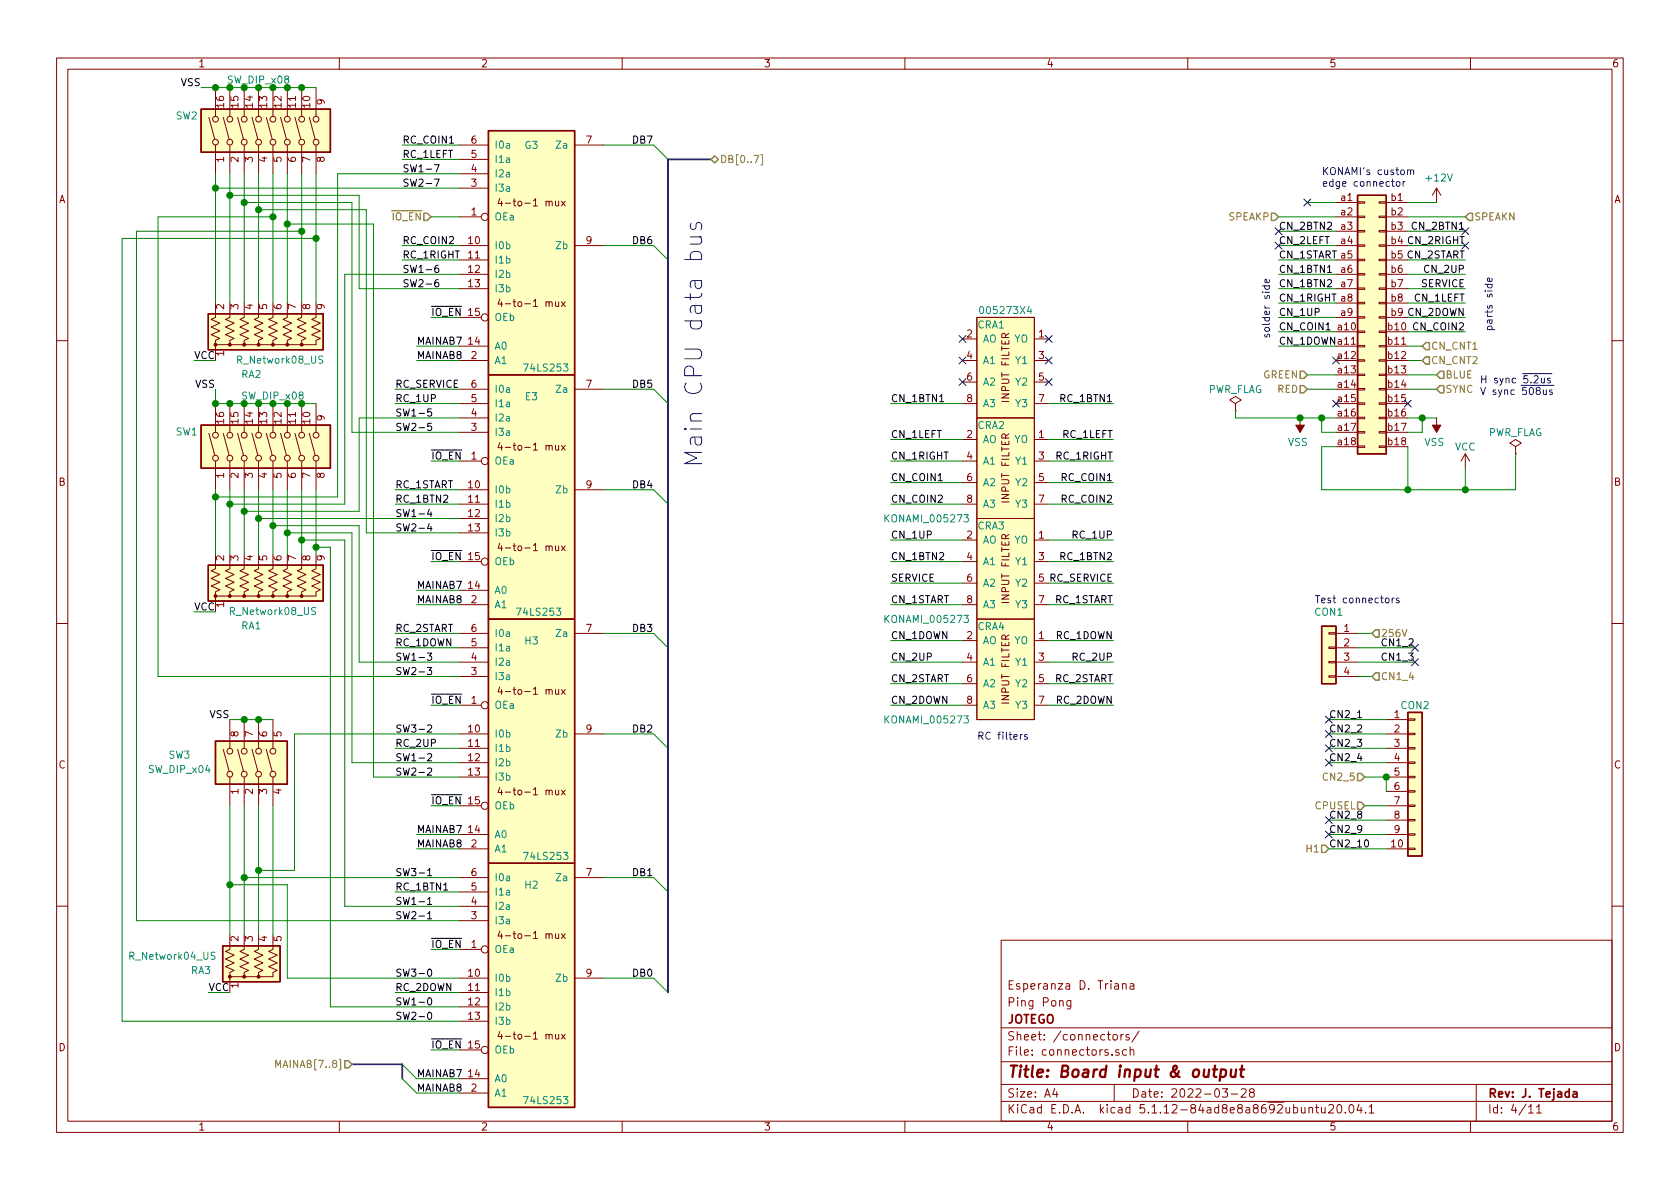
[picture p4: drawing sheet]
<svg xmlns="http://www.w3.org/2000/svg" width="297mm" height="210mm" viewBox="0 0 297 210" stroke-linecap="round" stroke-linejoin="round" font-family="sans-serif">
<g fill="none" stroke="#840000" stroke-width=".18">
<path d="M10 10.3h277v189.9h-277zM12 12.2h273v186.1h-273zM38.1 15.5v5.1M40.6 15.5v5.1M43.2 15.5v5.1M45.7 15.5v5.1M48.3 15.5v5.1M50.8 15.5v5.1M53.3 15.5v5.1M55.9 15.5v5.1M60 10.3v1.9M110 10.3v1.9"/>
<path d="M160 10.3v1.9M210 10.3v1.9M260 10.3v1.9M36.9 20.7l1.1 3.9M38.1 25.6v5.1M39.5 20.7l1 3.9M40.6 25.6v5.1M42 20.7l1.1 3.9M43.2 25.6v5.1M44.6 20.7l1 3.9M45.7 25.6v5.1M47.1 20.7l1 3.9"/>
<path d="M48.3 25.6v5.1M49.6 20.7l1 3.9M50.8 25.6v5.1M52.1 20.7l1.1 3.9M53.3 25.6v5.1M54.7 20.7l1 3.9M55.9 25.6v5.1M81.3 38.3h3.8M81.3 33.3h5.1M81.3 30.7h5.1M81.3 28.2h5.1M81.3 25.6h5.1"/>
<path d="M88.4 35.1l-.3 .9h.7M88.7 35.6v.8M98.2 35.6l.1 .8h.3l.2-.1M98.8 35.6v.8M99.3 35.6l.6 .8M99.9 35.6l-.6 .8M101.6 25.6h5.1M236.2 38.3h3.8M236.2 35.8h3.8M240 38.2h1.3v.3h-1.3zM240 35.7h1.3v.2h-1.3zM243.8 38.2h1.3v.3h-1.3z"/>
<path d="M243.8 35.7h1.3v.2h-1.3zM245.1 38.3h3.8M245.1 35.8h3.8M254 33.3v2.5M254 33.3l-.8 1.2M254 33.3l.8 1.2M38.1 54.9v1.2l-.8 .4 1.6 .6-1.6 .7 1.6 .7-1.6 .7 1.6 .6-.8 .4v.8h17.8v-.8l.7-.4-1.5-.6 1.5-.7-1.5-.7 1.5-.7-1.5-.6 .8-.4v-1.2M40.6 54.9v1.2l-.7 .4 1.5 .6-1.5 .7 1.5 .7-1.5 .7 1.5 .6-.8 .4v.8M43.2 54.9v1.2l-.8 .4 1.5 .6-1.5 .7 1.5 .7-1.5 .7 1.5 .6-.7 .4v.8M45.7 54.9v1.2l-.7 .4 1.5 .6-1.5 .7 1.5 .7-1.5 .7 1.5 .6-.8 .4v.8M48.3 54.9v1.2l-.8 .4 1.5 .6-1.5 .7 1.5 .7-1.5 .7 1.5 .6-.7 .4v.8M50.8 54.9v1.2l-.8 .4 1.6 .6-1.6 .7 1.6 .7-1.6 .7 1.6 .6-.8 .4v.8"/>
<path d="M53.3 54.9v1.2l-.7 .4 1.5 .6-1.5 .7 1.5 .7-1.5 .7 1.5 .6-.8 .4v.8M81.3 43.4h5.1M81.3 46h5.1M81.3 48.5h5.1M81.3 51h5.1M81.3 56.1h3.8M88.4 52.9l-.3 .9h.7M88.7 53.4v.8M98.2 53.4l.1 .7 .3 .1 .2-.1M98.8 53.4v.8M99.3 53.4l.6 .8M99.9 53.4l-.6 .8"/>
<path d="M101.6 43.4h5.1M170.2 59.9h2.5M172.7 56.1h10.2v17.8h-10.2zM182.9 59.9h2.5M236.2 43.4h3.8M236.2 46h3.8M236.2 48.5h3.8M236.2 51h3.8M236.2 56.1h3.8M236.2 58.7h3.8M236.2 40.9h3.8M236.2 53.6h3.8"/>
<path d="M240 58.5h1.3v.3h-1.3zM240 53.5h1.3v.2h-1.3zM240 50.9h1.3v.3h-1.3zM240 48.4h1.3v.2h-1.3zM240 45.8h1.3v.3h-1.3zM240 56h1.3v.3h-1.3zM240 43.3h1.3v.3h-1.3zM240 40.8h1.3v.2h-1.3zM243.8 58.5h1.3v.3h-1.3zM243.8 53.5h1.3v.2h-1.3zM243.8 50.9h1.3v.3h-1.3zM243.8 48.4h1.3v.2h-1.3z"/>
<path d="M243.8 45.8h1.3v.3h-1.3zM243.8 56h1.3v.3h-1.3zM243.8 43.3h1.3v.3h-1.3zM243.8 40.8h1.3v.2h-1.3zM245.1 43.4h3.8M245.1 46h3.8M245.1 48.5h3.8M245.1 51h3.8M245.1 56.1h3.8M245.1 58.7h3.8M245.1 40.9h3.8M245.1 53.6h3.8"/>
<path d="M10 60.2h2M36.9 76.6l1.1 3.9M38.1 61.2v2.5M38.1 71.4v5M39.5 76.6l1 3.9M40.6 71.4v5M42 76.6l1.1 3.9M43.2 71.4v5M44.6 76.6l1 3.9M45.7 71.4v5M47.1 76.6l1 3.9M48.3 71.4v5"/>
<path d="M49.6 76.6l1 3.9M50.8 71.4v5M52.1 76.6l1.1 3.9M53.3 71.4v5M54.7 76.6l1 3.9M55.9 71.4v5M81.3 63.7h5.1M81.3 71.4h5.1M81.3 61.2h5.1M81.3 76.4h5.1M81.3 73.9h5.1M81.3 68.8h5.1"/>
<path d="M88.4 78.3l-.3 .9h.7M88.7 78.8v.8M98.2 78.8l.1 .7 .3 .1 .2-.1M98.8 78.8v.8M99.3 78.8l.6 .8M99.9 78.8l-.6 .8M101.6 68.8h5.1M170.2 63.7h2.5M170.2 67.6h2.5M170.2 71.4h2.5M170.2 77.7h2.5M172.7 73.9h10.2v17.8h-10.2z"/>
<path d="M182.9 63.7h2.5M182.9 67.6h2.5M182.9 71.4h2.5M182.9 77.7h2.5M218.4 71.4l1.1-.7-1.1-.6-1 .6 1 .7v1.2M218.4 72.6h.1M229.9 73.9v2.5M236.2 63.7h3.8M236.2 71.4h3.8M236.2 61.2h3.8M236.2 76.4h3.8M236.2 73.9h3.8"/>
<path d="M236.2 68.8h3.8M236.2 66.3h3.8M236.2 79h3.8M240 61.1h1.3v.2h-1.3zM240 63.6h1.3v.3h-1.3zM240 66.2h1.3v.2h-1.3zM240 68.7h1.3v.3h-1.3zM240 71.2h1.3v.3h-1.3zM240 73.8h1.3v.2h-1.3zM240 76.3h1.3v.3h-1.3zM240 78.9h1.3v.2h-1.3zM243.8 61.1h1.3v.2h-1.3z"/>
<path d="M243.8 63.6h1.3v.3h-1.3zM243.8 66.2h1.3v.2h-1.3zM243.8 68.7h1.3v.3h-1.3zM243.8 71.2h1.3v.3h-1.3zM243.8 73.8h1.3v.2h-1.3zM243.8 76.3h1.3v.3h-1.3zM243.8 78.9h1.3v.2h-1.3zM245.1 63.7h3.8M245.1 71.4h3.8M245.1 61.2h3.8M245.1 76.4h3.8M245.1 73.9h3.8"/>
<path d="M245.1 68.8h3.8M245.1 66.3h3.8M245.1 79h3.8M254 73.9v2.5M268 79l1-.6-1-.7-1 .7 1 .6v1.3M285 60.2h2M38.1 99.3v1.3l-.8 .3 1.6 .7-1.6 .7 1.6 .7-1.6 .6 1.6 .7-.8 .3v.8h17.8v-.8l.7-.3-1.5-.7 1.5-.6-1.5-.7 1.5-.7-1.5-.7 .8-.3v-1.3M38.1 81.5v5.1M40.6 99.3v1.3l-.7 .3 1.5 .7-1.5 .7 1.5 .7-1.5 .6 1.5 .7-.8 .3v.8M40.6 81.5v5.1M43.2 99.3v1.3l-.8 .3 1.5 .7-1.5 .7 1.5 .7-1.5 .6 1.5 .7-.7 .3v.8M43.2 81.5v5.1"/>
<path d="M45.7 99.3v1.3l-.7 .3 1.5 .7-1.5 .7 1.5 .7-1.5 .6 1.5 .7-.8 .3v.8M45.7 81.5v5.1M48.3 99.3v1.3l-.8 .3 1.5 .7-1.5 .7 1.5 .7-1.5 .6 1.5 .7-.7 .3v.8M48.3 81.5v5.1M50.8 99.3v1.3l-.8 .3 1.6 .7-1.6 .7 1.6 .7-1.6 .6 1.6 .7-.8 .3v.8M50.8 81.5v5.1M53.3 99.3v1.3l-.7 .3 1.5 .7-1.5 .7 1.5 .7-1.5 .6 1.5 .7-.8 .3v.8M53.3 81.5v5.1M55.9 81.5v5.1M81.3 81.5h3.8M81.3 89.1h5.1M81.3 99.3h3.8"/>
<path d="M81.3 86.6h5.1M81.3 91.7h5.1M81.3 94.2h5.1M88.4 96.1l-.3 .8h.7M88.7 96.5v.9M98.2 96.5l.1 .8 .3 .1 .2-.1M98.8 96.5v.9M99.3 96.5l.6 .9M99.9 96.5l-.6 .9M101.6 86.6h5.1M170.2 81.5h2.5M170.2 85.3h2.5"/>
<path d="M170.2 89.1h2.5M170.2 95.5h2.5M170.2 99.3h2.5M172.7 91.7h10.2v17.8h-10.2zM182.9 81.5h2.5M182.9 85.3h2.5M182.9 89.1h2.5M182.9 95.5h2.5M182.9 99.3h2.5M259.1 80.3l-.8 1.2M259.1 80.3v2.5M259.1 80.3l.7 1.2"/>
<path d="M268 80.3h.1M10 110.3h2M38.1 105.7v2.5M81.3 117.1h5.1M81.3 112h5.1M81.3 114.5h5.1M81.3 119.6h5.1M81.3 106.9h5.1M81.3 104.4h5.1M101.6 112h5.1M170.2 113.3h2.5M170.2 117.1h2.5"/>
<path d="M170.2 103.1h2.5M170.2 106.9h2.5M172.7 109.5h10.2v17.7h-10.2zM182.9 113.3h2.5M182.9 117.1h2.5M182.9 103.1h2.5M182.9 106.9h2.5M234.9 119.5h1.3v.3h-1.3zM234.9 117h1.3v.2h-1.3zM234.9 111.9h1.3v.2h-1.3zM234.9 114.4h1.3v.3h-1.3zM236.2 117.1h3.8"/>
<path d="M236.2 112h3.8M236.2 114.5h3.8M236.2 119.6h3.8M285 110.3h2M39.5 132.5l1 3.9M40.6 127.2v5.1M40.6 137.4v5.1M42 132.5l1.1 3.9M43.2 127.2v5.1M43.2 137.4v5.1M44.6 132.5l1 3.9M45.7 127.2v5.1"/>
<path d="M45.7 137.4v5.1M47.1 132.5l1 3.9M48.3 127.2v5.1M48.3 137.4v5.1M81.3 124.7h3.8M81.3 129.8h5.1M81.3 132.3h5.1M81.3 134.9h5.1M81.3 137.4h5.1M88.4 139.2l-.3 .9h.7M88.4 121.5l-.3 .8h.7M88.7 121.9v.9"/>
<path d="M88.7 139.7v.9M98.2 139.7l.1 .8 .3 .1 .2-.2M98.2 121.9l.1 .8 .3 .1 .2-.1M98.8 121.9v.9M98.8 139.7v.9M99.3 139.7l.6 .9M99.3 121.9l.6 .9M99.9 139.7l-.6 .9M99.9 121.9l-.6 .9M101.6 129.8h5.1M170.2 120.9h2.5M170.2 124.7h2.5"/>
<path d="M182.9 120.9h2.5M182.9 124.7h2.5M245.1 127.2h3.8M245.1 129.8h3.8M245.1 132.3h3.8M245.1 134.9h3.8M245.1 137.4h3.8M245.1 139.9h3.8M248.9 139.8h1.3v.3h-1.3zM248.9 134.7h1.3v.3h-1.3zM248.9 132.2h1.3v.3h-1.3zM248.9 129.7h1.3v.2h-1.3z"/>
<path d="M248.9 127.1h1.3v.3h-1.3zM248.9 137.3h1.3v.2h-1.3zM81.3 150.1h5.1M81.3 142.5h3.8M81.3 147.6h5.1M81.3 157.7h5.1M81.3 155.2h5.1M101.6 155.2h5.1M245.1 150.1h3.8M245.1 142.5h3.8M245.1 145h3.8M245.1 147.6h3.8"/>
<path d="M248.9 142.4h1.3v.2h-1.3zM248.9 144.9h1.3v.3h-1.3zM248.9 147.4h1.3v.3h-1.3zM248.9 150h1.3v.2h-1.3zM10 160.2h2M40.6 166.6v1.3l-.7 .3 1.5 .7-1.5 .7 1.5 .7-1.5 .6 1.5 .7-.8 .4v.7h7.7v-.7l.7-.4-1.5-.7 1.5-.6-1.5-.7 1.5-.7-1.5-.7 .8-.3v-1.3M40.6 173v2.5M43.2 166.6v1.3l-.8 .3 1.5 .7-1.5 .7 1.5 .7-1.5 .6 1.5 .7-.7 .4v.7M45.7 166.6v1.3l-.7 .3 1.5 .7-1.5 .7 1.5 .7-1.5 .6 1.5 .7-.8 .4v.7M81.3 167.9h3.8M81.3 173h5.1M81.3 175.5h5.1"/>
<path d="M81.3 178h5.1M81.3 162.8h5.1M81.3 160.3h5.1M88.4 164.6l-.3 .9h.7M88.7 165.1v.9M98.2 165.1l.1 .8 .3 .1 .2-.2M98.8 165.1v.9M99.3 165.1l.6 .9M99.9 165.1l-.6 .9M101.6 173h5.1M177 166.3h108v32h-108zM189.3 176.9v1.4l-.2 .1h-.4"/>
<path d="M189.3 177l-.4-.1-.3 .3 .1 .6 .2 .1 .4-.1M198.5 174.1l.2-.2 .4 .1v.9M198.5 173.9v1M199.8 174h.6l.1 .9M200.5 174.3l-.5 .1-.2 .2v.2l.2 .1 .5-.1M285 160.2h2M60 198.3v1.9M81.3 180.6h5.1M81.3 190.7h5.1M81.3 185.7h3.8M81.3 193.3h5.1M88.4 182.4l-.3 .9h.7"/>
<path d="M88.7 182.9v.8M98.2 182.9l.1 .8h.3l.2-.1M98.8 182.9v.8M99.3 182.9l.6 .8M99.9 182.9l-.6 .8M110 198.3v1.9M160 198.3v1.9M177 194.8h108M177 191.8h108M177 187.8h108M177 181.8h108M186.5 192.5l-.4 1h1"/>
<path d="M186.8 193v1M196.8 183.1l.3-.2 .4 .2v.7l-.2 .1-.5-.1zM197 191.8v3M197.8 185.7a.37 .37 0 0 0-.5 .1v.2l.5 .2 .1 .1-.2 .3-.4-.1M198.2 182.9v1M198.6 182.9l-.3 .1-.1 .2M199.2 185.7l-.4-.1-.3 .3 .1 .6 .2 .1 .4-.1M199.6 183l-.3-.1-.2 .2v.3l.5 .1v.3h-.5M199.8 185.7h.1a.37 .37 0 0 1 .6 .1v.8M199.8 185.1v1.5M201.4 182.3l-1.3 2M210 198.3v1.9"/>
<path d="M216.1 192.5h.9l-.4 .6 .4 .1v.7l-.2 .1-.7-.1M217.7 193.5h1.1M219.5 192.7l.2-.2h.3l.3 .2v.3v.2l-.9 .8h.9M221.2 193.2l-.3-.3 .1-.2 .2-.2 .4 .1 .2 .2-.1 .2-.6 .2a.48 .48 0 0 0-.1 .7l.2 .1 .5-.1a.48 .48 0 0 0-.1-.7h-.1M231.4 196l.2-.2 .4 .1 .1 .9M231.4 195.8v1M232.6 195.8h.5M232.8 195.3v1.3l.3 .2M233.7 195.8v.8a.37 .37 0 0 0 .6 .1M234.3 195.8v1M234.9 195.5l.3-.2h.3l.2 .2 .1 .3-.1 .2-.8 .8h.9M236.5 195.5l.2-.2a.8 .8 0 0 1 .6 .8 .8 .8 0 0 1-.6 .7l-.2-.1-.1-.4z"/>
<path d="M237.9 196.7v.1M238.7 195.5l.2-.2a.8 .8 0 0 1 .5 .8 .8 .8 0 0 1-.5 .7l-.2-.1-.2-.4zM240.3 195.2l-.4 1.1h1M240.6 195.8v1M241.4 196.7v.1M242.1 195.8l.4-.5v1.5M242.1 196.8h.8M260 198.3v1.9M261 191.8v6.5M270.3 195.8l.4-.5v1.5M270.3 196.8h.8M271.7 195.8l.4-.5v1.5"/>
<path d="M271.7 196.8h.8"/>
<circle cx="38.1" cy="25.1" r=".51"/>
<circle cx="38.1" cy="21.1" r=".51"/>
<circle cx="40.6" cy="21.1" r=".51"/>
<circle cx="40.6" cy="25.1" r=".51"/>
<circle cx="43.2" cy="21.1" r=".51"/>
<circle cx="43.2" cy="25.1" r=".51"/>
<circle cx="45.7" cy="25.1" r=".51"/>
<circle cx="45.7" cy="21.1" r=".51"/>
<circle cx="48.3" cy="25.1" r=".51"/>
<circle cx="48.3" cy="21.1" r=".51"/>
<circle cx="50.8" cy="21.1" r=".51"/>
<circle cx="50.8" cy="25.1" r=".51"/>
<circle cx="53.3" cy="21.1" r=".51"/>
<circle cx="53.3" cy="25.1" r=".51"/>
<circle cx="55.9" cy="21.1" r=".51"/>
<circle cx="55.9" cy="25.1" r=".51"/>
<circle cx="85.7" cy="38.3" r=".63"/>
<circle cx="85.7" cy="56.1" r=".63"/>
<circle cx="38.1" cy="77" r=".51"/>
<circle cx="40.6" cy="77" r=".51"/>
<circle cx="43.2" cy="77" r=".51"/>
<circle cx="45.7" cy="77" r=".51"/>
<circle cx="48.3" cy="77" r=".51"/>
<circle cx="50.8" cy="77" r=".51"/>
<circle cx="53.3" cy="77" r=".51"/>
<circle cx="55.9" cy="77" r=".51"/>
<circle cx="38.1" cy="81" r=".51"/>
<circle cx="40.6" cy="81" r=".51"/>
<circle cx="43.2" cy="81" r=".51"/>
<circle cx="45.7" cy="81" r=".51"/>
<circle cx="48.3" cy="81" r=".51"/>
<circle cx="50.8" cy="81" r=".51"/>
<circle cx="53.3" cy="81" r=".51"/>
<circle cx="55.9" cy="81" r=".51"/>
<circle cx="85.7" cy="81.5" r=".63"/>
<circle cx="85.7" cy="99.3" r=".63"/>
<circle cx="40.6" cy="136.9" r=".51"/>
<circle cx="40.6" cy="132.8" r=".51"/>
<circle cx="43.2" cy="136.9" r=".51"/>
<circle cx="43.2" cy="132.8" r=".51"/>
<circle cx="45.7" cy="136.9" r=".51"/>
<circle cx="45.7" cy="132.8" r=".51"/>
<circle cx="48.3" cy="136.9" r=".51"/>
<circle cx="48.3" cy="132.8" r=".51"/>
<circle cx="85.7" cy="124.7" r=".63"/>
<circle cx="85.7" cy="142.5" r=".63"/>
<circle cx="85.7" cy="167.9" r=".63"/>
<circle cx="85.7" cy="185.7" r=".63"/>
</g>
<path d="M278.2 193.1h.5l.1 .9M278.8 193.4l-.5 .1-.2 .2 .2 .3 .5-.1" fill="none" stroke="#840000" stroke-width=".3"/>
<path d="M214.5 189.1h.7M214.8 188.4l-.2 1.8 .1 .1 .4 .1M215.9 189.2a.68 .68 0 0 1 .8 .1v.8a.66 .66 0 0 1-1 .2M215.9 189.1l-.3 2M217.7 189.1v1.2a.56 .56 0 0 0 .7 0M218.6 189.1l-.2 1.3M219.2 189.1h.8M219.6 188.4l-.2 1.8 .1 .1 .3 .1" fill="none" stroke="#840000" stroke-width=".41"/>
<g fill="#ffffc2" stroke="#ffffc2" stroke-width=".18">
<path d="M172.7 109.5h10.2v17.7h-10.2z"/>
<path d="M233.7 110.7h2.5v10.2h-2.5z"/>
<path d="M248.9 126h2.6v25.4h-2.6z"/>
<path d="M172.7 56.1h10.2v17.8h-10.2z"/>
<path d="M172.7 73.9h10.2v17.8h-10.2z"/>
<path d="M172.7 91.7h10.2v17.8h-10.2z"/>
<path d="M86.4 152.6h15.2v43.2h-15.2z"/>
<path d="M38.1 131.1h12.7v7.6h-12.7z"/>
<path d="M39.4 167.3h10.1v6.3h-10.1z"/>
<path d="M86.4 109.5h15.2v43.1h-15.2z"/>
<path d="M35.6 19.3h22.8v7.6h-22.8z"/>
<path d="M35.6 75.2h22.8v7.6h-22.8z"/>
<path d="M36.8 55.5h20.3v6.3h-20.3z"/>
<path d="M36.8 99.9h20.3v6.4h-20.3z"/>
<path d="M86.4 23.1h15.2v43.2h-15.2z"/>
<path d="M86.4 66.3h15.2v43.2h-15.2z"/>
<path d="M240 34.5h5.1v45.8h-5.1z"/>
</g>
<g fill="#840000" stroke="#840000" stroke-width=".18">
<path d="M229.1 75.2h1.5l-.7 1.2z"/>
<path d="M253.2 75.2h1.6l-.8 1.2z"/>
<circle cx="40.6" cy="172.7" r=".25"/>
<circle cx="43.2" cy="172.7" r=".25"/>
<circle cx="45.7" cy="172.7" r=".25"/>
<circle cx="38.1" cy="61" r=".25"/>
<circle cx="40.6" cy="61" r=".25"/>
<circle cx="43.2" cy="61" r=".25"/>
<circle cx="45.7" cy="61" r=".25"/>
<circle cx="48.3" cy="61" r=".25"/>
<circle cx="50.8" cy="61" r=".25"/>
<circle cx="53.3" cy="61" r=".25"/>
<circle cx="38.1" cy="105.4" r=".25"/>
<circle cx="40.6" cy="105.4" r=".25"/>
<circle cx="43.2" cy="105.4" r=".25"/>
<circle cx="45.7" cy="105.4" r=".25"/>
<circle cx="48.3" cy="105.4" r=".25"/>
<circle cx="50.8" cy="105.4" r=".25"/>
<circle cx="53.3" cy="105.4" r=".25"/>
</g>
<g fill="none" stroke="#840000" stroke-width=".25">
<path d="M35.6 19.3h22.8v7.6h-22.8zM86.4 23.1h15.2v43.2h-15.2zM240 34.5h5.1v45.8h-5.1zM36.8 55.5h20.3v6.3h-20.3zM35.6 75.2h22.8v7.6h-22.8zM86.4 66.3h15.2v43.2h-15.2zM36.8 99.9h20.3v6.4h-20.3zM86.4 109.5h15.2v43.1h-15.2zM233.7 110.7h2.5v10.2h-2.5zM38.1 131.1h12.7v7.6h-12.7zM248.9 126h2.6v25.4h-2.6zM86.4 152.6h15.2v43.2h-15.2z"/>
<path d="M39.4 167.3h10.1v6.3h-10.1z"/>
</g>
<path d="M173.3 54.3l.2-.1a.67 .67 0 0 1 .4 .6 .67 .67 0 0 1-.4 .7l-.2-.2-.1-.3zM182 54.1l-.3 .9h.7M57.1 63h-.5l-.2 .1 .1 .4 .5 .2 .1 .3-.3 .2h-.4M55.8 107.5l-.5-.1-.2 .1 .1 .5 .6 .2v.3l-.2 .2-.5-.1M38 168.4h-.5l-.1 .1v.4l.6 .3v.2l-.2 .2h-.5" fill="none" stroke="#008484" stroke-width=".18"/>
<path d="M125.7 28.2h-7.6v147.3M62.2 188.2h8.9v2.5" fill="none" stroke="#000084" stroke-width=".3"/>
<g fill="none" stroke="#008400" stroke-width=".18">
<path d="M35.6 15.5h5M50.8 15.5h5.1M38.1 30.7v22.9M38.1 33.3h43.2M40.6 30.7v22.9M40.6 34.5h22.9v16.5h17.8M43.2 30.7v22.9M43.2 35.8h19v40.6h19.1M45.7 30.7v22.9M45.7 37.1h19.1v57.1h16.5M48.3 38.3h-20.4v81.3h53.4M48.3 30.7v22.9"/>
<path d="M50.8 30.7v22.9M50.8 39.6h15.2v97.8h15.3M53.3 30.7v22.9M55.9 30.7v22.9M71.1 25.6h10.2M71.1 28.2h10.2M76.2 38.3h5.1M81.3 30.7h-21.6v57.2h-21.6M106.7 25.6h8.9l2.5 2.6M226.1 38.3h10.1M231.1 35.8h5.1M248.9 38.3h10.2"/>
<path d="M248.9 35.8h5.1M53.3 40.9h-29.2v121.9h57.2M55.9 42.2h-34.3v138.4h59.7M71.1 43.4h10.2M71.1 46h10.2M76.2 56.1h5.1M81.3 48.5h-20.3v40.6h-20.4M106.7 43.4h8.9l2.5 2.6M226.1 48.5h10.1M226.1 43.4h10.1M226.1 51h10.1M226.1 40.9h10.1"/>
<path d="M226.1 46h10.1M226.1 53.6h10.1M226.1 56.1h10.1M226.1 58.7h10.1M248.9 48.5h10.2M248.9 43.4h10.2M248.9 51h10.2M248.9 40.9h10.2M248.9 46h10.2M248.9 53.6h10.2M248.9 56.1h10.2M248.9 58.7h10.2"/>
<path d="M34.3 63.7h3.8M38.1 68.8v2.6h5.1M53.3 71.4h2.6M69.8 71.4h11.5M69.8 68.8h11.5M73.7 63.7h7.6M73.7 61.2h7.6M81.3 73.9h-17.8v16.5h-20.3M106.7 68.8h8.9l2.5 2.6M157.5 71.4h12.7M157.5 77.7h12.7M185.4 71.4h11.4"/>
<path d="M185.4 77.7h11.4M218.4 72.6v1.3h17.8M226.1 61.2h10.1M231.1 68.8h5.1M231.1 66.3h5.1M233.7 73.9v2.5h2.5M236.2 79h-2.5v7.6h34.3v-6.3M248.9 73.9h5.1M248.9 63.7h2.6M248.9 68.8h5.1M248.9 66.3h5.1M248.9 61.2h2.6"/>
<path d="M248.9 79v7.6M251.5 73.9v2.5h-2.6M38.1 86.6v11.4M40.6 86.6v11.4M43.2 86.6v11.4M45.7 86.6v11.4M45.7 91.7h35.6M48.3 93h15.2v24.1h17.8M48.3 86.6v11.4M50.8 94.2h11.4v40.7h19.1M50.8 86.6v11.4M53.3 86.6v11.4"/>
<path d="M53.3 95.5h7.7v64.8h20.3M55.9 86.6v11.4M55.9 96.8h2.5v81.2h22.9M69.8 89.1h11.5M69.8 86.6h11.5M76.2 99.3h5.1M76.2 81.5h5.1M106.7 86.6h8.9l2.5 2.5M157.5 89.1h12.7M157.5 95.5h12.7M157.5 99.3h12.7M157.5 85.3h12.7"/>
<path d="M157.5 81.5h12.7M185.4 89.1h11.4M185.4 95.5h11.4M185.4 99.3h11.4M185.4 85.3h11.4M185.4 81.5h11.4M259.1 82.8v3.8M34.3 108.2h3.8M69.8 112h11.5M69.8 114.5h11.5M73.7 106.9h7.6M73.7 104.4h7.6"/>
<path d="M106.7 112h8.9l2.5 2.5M157.5 117.1h12.7M157.5 106.9h12.7M157.5 103.1h12.7M157.5 113.3h12.7M185.4 117.1h11.4M185.4 106.9h11.4M185.4 103.1h11.4M185.4 113.3h11.4M240 117.1h10.2M240 119.6h2.6M240 112h2.6"/>
<path d="M240 114.5h10.2M40.6 127.2h7.7M69.8 132.3h11.5M76.2 124.7h5.1M81.3 129.8h-29.2v24.1h-6.4M106.7 129.8h8.9l2.5 2.5M157.5 120.9h12.7M157.5 124.7h12.7M185.4 120.9h11.4M185.4 124.7h11.4M234.9 127.2h10.2M234.9 129.8h10.2"/>
<path d="M234.9 134.9h10.2M234.9 132.3h10.2M241.3 137.4h3.8v2.5M40.6 142.5v22.8M40.6 156.5h10.2v16.5h30.5M43.2 142.5v22.8M43.2 155.2h38.1M45.7 142.5v22.8M48.3 142.5v22.8M69.8 157.7h11.5M73.7 150.1h7.6M73.7 147.6h7.6"/>
<path d="M76.2 142.5h5.1M106.7 155.2h8.9l2.5 2.5M234.9 150.1h10.2M234.9 147.6h10.2M234.9 145h10.2M241.3 142.5h3.8M36.8 175.5h3.8M69.8 175.5h11.5M76.2 167.9h5.1M106.7 173h8.9l2.5 2.5M71.1 190.7l2.6 2.6h7.6M71.1 188.2l2.6 2.5h7.6"/>
<path d="M76.2 185.7h5.1"/>
</g>
<g fill="none" stroke="#848400" stroke-width=".25">
<path d="M74.9 37.7h.7l.6 .6-.6 .7h-.7zM125.7 28.2l.7-.6 .6 .6-.6 .6zM224.8 37.7h.6l.7 .6-.7 .7h-.6zM259.7 37.7h.6v1.3h-.6l-.6-.7zM229.9 68.2h.6l.6 .6-.6 .7h-.6zM229.9 65.7h.6l.6 .6-.6 .6h-.6zM252.1 63.1h.6v1.3h-.6l-.6-.7zM252.1 60.6h.6v1.2h-.6l-.6-.6zM254.6 65.7h.7v1.2h-.7l-.6-.6zM254.6 68.2h.7v1.3h-.7l-.6-.7zM243.2 119h.6v1.3h-.6l-.6-.7zM243.2 111.4h.6v1.2h-.6l-.6-.6z"/>
<path d="M240 136.8h.7l.6 .6-.6 .6h-.7zM233.7 149.5h.6l.6 .6-.6 .6h-.6zM240 141.9h.7l.6 .6-.6 .6h-.7zM61 187.6h.6l.6 .6-.6 .6h-.6z"/>
</g>
<path d="M133.3 27.5h.9l-.6 1.2M134.5 27.4h.3v1.8h-.3M48.8 188.8v-1.3l.4 .9 .4-.9v1.3" fill="none" stroke="#848400" stroke-width=".18"/>
<g fill="none" stroke="#000" stroke-width=".18">
<path d="M76.8 31.7h.8l-.5 1.2M76.8 29.1h.8l-.5 1.3M77.5 49.4h-.3a.79 .79 0 0 0-.1 1.3l.4-.1v-.5l-.4-.2-.2 .3M77.5 46.9h-.3a.79 .79 0 0 0-.1 1.3l.4-.1v-.6l-.4-.1-.2 .2M234.7 48.2h.7M76.3 72.3h-.6l-.1 .6 .2-.1 .5 .1v.6l-.2 .1-.5-.1M76.3 74.8h-.6l-.1 .7 .2-.2 .5 .2v.5l-.2 .1-.5-.1M166.1 71h.8M75.9 90l-.3 .9h.8M75.9 92.6l-.3 .9h.8M76.2 90.5v.9M76.2 93.1v.8"/>
<path d="M75.5 115.5h.8l-.4 .5 .4 .1v.5l-.2 .2-.6-.2M75.5 118h.8l-.4 .5 .4 .1v.6l-.2 .1-.6-.1M75.6 133.4l.5-.1 .2 .1v.2v.2l-.8 .7h.8M75.6 128.3l.5-.1 .2 .1v.2v.2l-.8 .8h.8M75.6 135.9l.5-.1 .2 .1v.3v.2l-.8 .7h.8M240 126.9h.8M75.6 159l.4-.3v1.2M75.6 153.9l.4-.3v1.3M75.6 159.9h.7M75.6 154.9h.7M78.4 157.4h.8M75.6 161.6l.4-.4v1.3"/>
<path d="M75.6 162.5h.7M75.7 179.1l.2-.1a.67 .67 0 0 1 .4 .6 .67 .67 0 0 1-.4 .7l-.3-.5zM75.8 176.5l.1-.1a.67 .67 0 0 1 .4 .7 .67 .67 0 0 1-.4 .6 .83 .83 0 0 1-.1-1.2zM75.8 171.4h.1a.67 .67 0 0 1 .4 .6 .67 .67 0 0 1-.4 .6 .83 .83 0 0 1-.1-1.2z"/>
</g>
<g fill="none" stroke="#0000c2" stroke-width=".18">
<path d="M122.2 39.5l-.2 .2v.5l.2 .3 .3 .1 .4-.1 .3-1 .3-.2 .4 .2 .2 .2v.6l-.2 .3M246 32.1h.5M246.2 31.7v1.1l.3 .1M247 32.2l.3-.1 .2 .1-.1 .7h-.3l-.2-.2zM247.8 30.1l.3-.1 .2 .2-.1 .6-.3 .1-.3-.2zM248.1 32.1v.8M248.4 32.1l-.3 .2M248.9 30.2l.1-.2 .4 .1v.8M248.9 30v.9M249.4 30.2l.2-.2 .3 .1 .1 .8M122 41.9h2.1M122.2 45.9l-.2-.3v-.6l.3-.4 .3-.1h.9l.3 .1 .3 .4v.6l-.2 .3"/>
<path d="M123.8 41.9a.76 .76 0 0 1-.2 1.3h-1.6M223.2 50.5h1.3M223.7 50.5l-.1 .4 .3 .2 .5-.1v-.5M224.4 49.4l.1 .4-.2 .2-.6-.1v-.5h.2l.1 .6M262.6 50.3h1.2M263 50.3v.4l.2 .2 .6-.1v-.5M263.8 49.2v.4l-.1 .2-.7-.1v-.5l.3-.1 .1 .7M272.2 66.1h2.2M272.5 66.9l.1 .8h.3l.1-.1M272.6 68.1h2.2M272.9 68.9v.8l.3 .1 .2-.2M273 66.9v.8"/>
<path d="M273.4 68.9v.9M274.1 66.9h-.3l-.2 .2 .1 .1 .4 .2v.3h-.5M274.4 69l-.3-.1-.1 .2v.2l.4 .1v.3h-.4M245 105.9l.2-.1 .3 .1 .1 .5-.1 .1-.3 .1-.2-.1zM246.2 105.8v.8M246.5 105.8h-.2l-.1 .2M247.3 105.8h-.3l-.1 .1v.2l.4 .1v.3h-.4M180.8 129.9h-.3l-.1 .2M181.6 129.9h-.3l-.2 .2 .1 .1 .4 .2v.3h-.5"/>
</g>
<g fill="#008400" stroke="#008400" stroke-width=".25">
<circle cx="40.6" cy="34.5" r=".51"/>
<circle cx="55.9" cy="96.8" r=".51"/>
<circle cx="45.7" cy="91.7" r=".51"/>
<circle cx="40.6" cy="156.5" r=".51"/>
<circle cx="43.2" cy="127.2" r=".51"/>
<circle cx="43.2" cy="155.2" r=".51"/>
<circle cx="48.3" cy="93" r=".51"/>
<circle cx="43.2" cy="35.8" r=".51"/>
<circle cx="45.7" cy="127.2" r=".51"/>
<circle cx="45.7" cy="153.9" r=".51"/>
<circle cx="50.8" cy="94.2" r=".51"/>
<circle cx="43.2" cy="90.4" r=".51"/>
<circle cx="53.3" cy="95.5" r=".51"/>
<circle cx="251.5" cy="73.9" r=".51"/>
<circle cx="259.1" cy="86.6" r=".51"/>
<circle cx="248.9" cy="86.6" r=".51"/>
<circle cx="55.9" cy="42.2" r=".51"/>
<circle cx="229.9" cy="73.9" r=".51"/>
<circle cx="53.3" cy="71.4" r=".51"/>
<circle cx="50.8" cy="39.6" r=".51"/>
<circle cx="233.7" cy="73.9" r=".51"/>
<circle cx="48.3" cy="38.3" r=".51"/>
<circle cx="38.1" cy="15.5" r=".51"/>
<circle cx="245.1" cy="137.4" r=".51"/>
<circle cx="38.1" cy="71.4" r=".51"/>
<circle cx="45.7" cy="37.1" r=".51"/>
<circle cx="38.1" cy="87.9" r=".51"/>
<circle cx="40.6" cy="15.5" r=".51"/>
<circle cx="43.2" cy="15.5" r=".51"/>
<circle cx="45.7" cy="15.5" r=".51"/>
<circle cx="48.3" cy="15.5" r=".51"/>
<circle cx="53.3" cy="40.9" r=".51"/>
<circle cx="50.8" cy="15.5" r=".51"/>
<circle cx="53.3" cy="15.5" r=".51"/>
<circle cx="38.1" cy="33.3" r=".51"/>
<circle cx="50.8" cy="71.4" r=".51"/>
<circle cx="48.3" cy="71.4" r=".51"/>
<circle cx="45.7" cy="71.4" r=".51"/>
<circle cx="43.2" cy="71.4" r=".51"/>
<circle cx="40.6" cy="89.1" r=".51"/>
<circle cx="40.6" cy="71.4" r=".51"/>
</g>
<g fill="none" stroke="#000084" stroke-width=".18">
<path d="M230.5 35.2l1.2 1.2M231.7 35.2l-1.2 1.2M169.6 59.3l1.2 1.2M170.8 59.3l-1.2 1.2M184.8 59.3l1.2 1.2M186 59.3l-1.2 1.2M225.5 42.8l1.2 1.2M225.5 40.3l1.2 1.2M226.7 40.3l-1.2 1.2M226.7 42.8l-1.2 1.2M258.5 42.8l1.2 1.2M258.5 40.3l1.2 1.2"/>
<path d="M259.7 42.8l-1.2 1.2M259.7 40.3l-1.2 1.2M169.6 66.9l1.2 1.3M169.6 63.1l1.2 1.3M170.8 66.9l-1.2 1.3M170.8 63.1l-1.2 1.3M184.8 66.9l1.2 1.3M184.8 63.1l1.2 1.3M186 66.9l-1.2 1.3M186 63.1l-1.2 1.3M235.6 70.8l1.2 1.2M235.6 63.1l1.2 1.3"/>
<path d="M236.8 63.1l-1.2 1.3M236.8 70.8l-1.2 1.2M248.3 70.8l1.2 1.2M249.5 70.8l-1.2 1.2M249.6 116.5l1.2 1.2M249.6 113.9l1.2 1.3M250.8 116.5l-1.2 1.2M250.8 113.9l-1.2 1.3M234.3 126.6l1.3 1.3M234.3 131.7l1.3 1.2M234.3 129.2l1.3 1.2M234.3 134.3l1.3 1.2"/>
<path d="M235.6 126.6l-1.3 1.3M235.6 131.7l-1.3 1.2M235.6 129.2l-1.3 1.2M235.6 134.3l-1.3 1.2M234.3 147l1.3 1.2M234.3 144.4l1.3 1.2M235.6 147l-1.3 1.2M235.6 144.4l-1.3 1.2"/>
</g>
<text font-size="4.2" fill="#0000c2" x="124.2" y="82.8" transform="rotate(-90 124.2 82.8)">Main CPU data bus</text>
<text font-size="2.8" fill="#840000" x="178" y="190.5">Title: Board input &amp; output</text>
<g font-size="2.1" fill="#840000">
<text x="178" y="178">Ping Pong</text>
<text x="178" y="175">Esperanza D. Triana</text>
<text x="178" y="184">Sheet: /connectors/</text>
<text x="178" y="181">JOTEGO</text>
<text x="178" y="186.7">File: connectors.sch</text>
<text x="178" y="196.9">KiCad E.D.A. kicad 5.1.12-84ad8e8a8692ubuntu20.04.1</text>
<text x="178" y="194.1">Size: A4</text>
<text x="200" y="194.1">Date: 2022-03-28</text>
<text x="263" y="194.1">Rev: J. Tejada</text>
<text x="263" y="196.9">Id: 4/11</text>
</g>
<g font-size="1.8" fill="#840000">
<text x="35" y="11.9">1</text>
<text x="85" y="11.9">2</text>
<text x="135" y="11.9">3</text>
<text x="185" y="11.9">4</text>
<text x="235" y="11.9">5</text>
<text x="285" y="11.9">6</text>
<text x="39.6" y="19" transform="rotate(-90 39.6 19)">16</text>
<text x="42.2" y="19" transform="rotate(-90 42.2 19)">15</text>
<text x="44.7" y="19" transform="rotate(-90 44.7 19)">14</text>
<text x="47.2" y="19" transform="rotate(-90 47.2 19)">13</text>
<text x="49.8" y="19" transform="rotate(-90 49.8 19)">12</text>
<text x="52.3" y="19" transform="rotate(-90 52.3 19)">11</text>
<text x="54.9" y="19" transform="rotate(-90 54.9 19)">10</text>
<text x="57.4" y="18.5" transform="rotate(-90 57.4 18.5)">9</text>
<text x="39.6" y="28.7" transform="rotate(-90 39.6 28.7)">1</text>
<text x="42.2" y="28.7" transform="rotate(-90 42.2 28.7)">2</text>
<text x="44.7" y="28.7" transform="rotate(-90 44.7 28.7)">3</text>
<text x="47.2" y="28.7" transform="rotate(-90 47.2 28.7)">4</text>
<text x="49.8" y="28.7" transform="rotate(-90 49.8 28.7)">5</text>
<text x="52.3" y="28.7" transform="rotate(-90 52.3 28.7)">6</text>
<text x="54.9" y="28.7" transform="rotate(-90 54.9 28.7)">7</text>
<text x="57.4" y="28.7" transform="rotate(-90 57.4 28.7)">8</text>
<text x="83.3" y="27.9">5</text>
<text x="83.3" y="25.4">6</text>
<text x="103.7" y="25.4">7</text>
<text x="10.4" y="35.9">A</text>
<text x="83.3" y="33">3</text>
<text x="83.3" y="30.5">4</text>
<text x="237.2" y="35.6">a1</text>
<text x="246" y="35.6">b1</text>
<text x="285.4" y="35.9">A</text>
<text x="83.3" y="38.1">1</text>
<text x="89.5" y="36.5">4-to-1 mux</text>
<text x="237.2" y="38.1">a2</text>
<text x="237.2" y="40.6">a3</text>
<text x="246" y="38.1">b2</text>
<text x="246" y="40.6">b3</text>
<text x="82.9" y="43.2">10</text>
<text x="82.9" y="45.7">11</text>
<text x="103.7" y="43.2">9</text>
<text x="237.2" y="43.2">a4</text>
<text x="82.9" y="48.3">12</text>
<text x="82.9" y="50.8">13</text>
<text x="237.2" y="48.3">a6</text>
<text x="237.2" y="50.8">a7</text>
<text x="246" y="48.3">b6</text>
<text x="246" y="50.8">b7</text>
<text x="246" y="53.3">b8</text>
<text x="39.6" y="54.7" transform="rotate(-90 39.6 54.7)">2</text>
<text x="42.2" y="54.7" transform="rotate(-90 42.2 54.7)">3</text>
<text x="44.7" y="54.7" transform="rotate(-90 44.7 54.7)">4</text>
<text x="47.2" y="54.7" transform="rotate(-90 47.2 54.7)">5</text>
<text x="49.8" y="54.7" transform="rotate(-90 49.8 54.7)">6</text>
<text x="52.3" y="54.7" transform="rotate(-90 52.3 54.7)">7</text>
<text x="54.9" y="54.7" transform="rotate(-90 54.9 54.7)">8</text>
<text x="57.4" y="54.7" transform="rotate(-90 57.4 54.7)">9</text>
<text x="82.9" y="55.9">15</text>
<text x="89.5" y="54.3">4-to-1 mux</text>
<text x="171" y="59.7">2</text>
<text x="183.7" y="59.7">1</text>
<text x="236.7" y="58.4">a10</text>
<text x="237.2" y="55.9">a9</text>
<text x="245.5" y="58.4">b10</text>
<text x="39.6" y="63" transform="rotate(-90 39.6 63)">1</text>
<text x="82.9" y="61">14</text>
<text x="83.3" y="63.5">2</text>
<text x="171" y="63.5">4</text>
<text x="183.7" y="63.5">3</text>
<text x="236.7" y="63.5">a12</text>
<text x="245.5" y="61">b11</text>
<text x="245.5" y="63.5">b12</text>
<text x="83.3" y="71.1">5</text>
<text x="83.3" y="68.6">6</text>
<text x="103.7" y="68.6">7</text>
<text x="171" y="67.3">6</text>
<text x="171" y="71.1">8</text>
<text x="178.5" y="71" transform="rotate(-90 178.5 71)">INPUT FILTER</text>
<text x="183.7" y="67.3">5</text>
<text x="183.7" y="71.1">7</text>
<text x="236.7" y="66">a13</text>
<text x="236.7" y="68.6">a14</text>
<text x="236.7" y="71.1">a15</text>
<text x="245.5" y="66">b13</text>
<text x="245.5" y="68.6">b14</text>
<text x="245.5" y="71.1">b15</text>
<text x="39.6" y="74.9" transform="rotate(-90 39.6 74.9)">16</text>
<text x="42.2" y="74.9" transform="rotate(-90 42.2 74.9)">15</text>
<text x="44.7" y="74.9" transform="rotate(-90 44.7 74.9)">14</text>
<text x="47.2" y="74.9" transform="rotate(-90 47.2 74.9)">13</text>
<text x="49.8" y="74.9" transform="rotate(-90 49.8 74.9)">12</text>
<text x="52.3" y="74.9" transform="rotate(-90 52.3 74.9)">11</text>
<text x="54.9" y="74.9" transform="rotate(-90 54.9 74.9)">10</text>
<text x="57.4" y="74.4" transform="rotate(-90 57.4 74.4)">9</text>
<text x="83.3" y="76.2">3</text>
<text x="83.3" y="73.7">4</text>
<text x="171" y="77.5">2</text>
<text x="183.7" y="77.5">1</text>
<text x="236.7" y="73.7">a16</text>
<text x="236.7" y="76.2">a17</text>
<text x="245.5" y="73.7">b16</text>
<text x="245.5" y="76.2">b17</text>
<text x="83.3" y="81.3">1</text>
<text x="89.5" y="79.7">4-to-1 mux</text>
<text x="171" y="81.3">4</text>
<text x="183.7" y="81.3">3</text>
<text x="236.7" y="78.7">a18</text>
<text x="245.5" y="78.7">b18</text>
<text x="10.4" y="85.9">B</text>
<text x="39.6" y="84.6" transform="rotate(-90 39.6 84.6)">1</text>
<text x="42.2" y="84.6" transform="rotate(-90 42.2 84.6)">2</text>
<text x="44.7" y="84.6" transform="rotate(-90 44.7 84.6)">3</text>
<text x="47.2" y="84.6" transform="rotate(-90 47.2 84.6)">4</text>
<text x="49.8" y="84.6" transform="rotate(-90 49.8 84.6)">5</text>
<text x="52.3" y="84.6" transform="rotate(-90 52.3 84.6)">6</text>
<text x="54.9" y="84.6" transform="rotate(-90 54.9 84.6)">7</text>
<text x="57.4" y="84.6" transform="rotate(-90 57.4 84.6)">8</text>
<text x="82.9" y="86.4">10</text>
<text x="82.9" y="88.9">11</text>
<text x="103.7" y="86.4">9</text>
<text x="171" y="85.1">6</text>
<text x="171" y="88.9">8</text>
<text x="178.5" y="88.8" transform="rotate(-90 178.5 88.8)">INPUT FILTER</text>
<text x="183.7" y="85.1">5</text>
<text x="183.7" y="88.9">7</text>
<text x="285.4" y="85.9">B</text>
<text x="82.9" y="91.4">12</text>
<text x="82.9" y="94">13</text>
<text x="171" y="95.2">2</text>
<text x="183.7" y="95.2">1</text>
<text x="39.6" y="99.2" transform="rotate(-90 39.6 99.2)">2</text>
<text x="42.2" y="99.2" transform="rotate(-90 42.2 99.2)">3</text>
<text x="44.7" y="99.2" transform="rotate(-90 44.7 99.2)">4</text>
<text x="47.2" y="99.2" transform="rotate(-90 47.2 99.2)">5</text>
<text x="49.8" y="99.2" transform="rotate(-90 49.8 99.2)">6</text>
<text x="52.3" y="99.2" transform="rotate(-90 52.3 99.2)">7</text>
<text x="54.9" y="99.2" transform="rotate(-90 54.9 99.2)">8</text>
<text x="57.4" y="99.2" transform="rotate(-90 57.4 99.2)">9</text>
<text x="82.9" y="99.1">15</text>
<text x="89.5" y="97.5">4-to-1 mux</text>
<text x="171" y="99.1">4</text>
<text x="183.7" y="99.1">3</text>
<text x="39.6" y="107.4" transform="rotate(-90 39.6 107.4)">1</text>
<text x="82.9" y="104.1">14</text>
<text x="83.3" y="106.7">2</text>
<text x="171" y="102.9">6</text>
<text x="171" y="106.7">8</text>
<text x="178.5" y="106.6" transform="rotate(-90 178.5 106.6)">INPUT FILTER</text>
<text x="183.7" y="106.7">7</text>
<text x="83.3" y="111.8">6</text>
<text x="103.7" y="111.8">7</text>
<text x="171" y="113">2</text>
<text x="183.7" y="113">1</text>
<text x="237.6" y="111.8">1</text>
<text x="83.3" y="119.4">3</text>
<text x="83.3" y="116.8">4</text>
<text x="83.3" y="114.3">5</text>
<text x="171" y="116.8">4</text>
<text x="183.7" y="116.8">3</text>
<text x="237.6" y="114.3">2</text>
<text x="237.6" y="116.8">3</text>
<text x="237.6" y="119.4">4</text>
<text x="83.3" y="124.5">1</text>
<text x="89.5" y="122.9">4-to-1 mux</text>
<text x="171" y="120.6">6</text>
<text x="171" y="124.5">8</text>
<text x="178.5" y="124.4" transform="rotate(-90 178.5 124.4)">INPUT FILTER</text>
<text x="183.7" y="120.6">5</text>
<text x="183.7" y="124.5">7</text>
<text x="42.2" y="130.3" transform="rotate(-90 42.2 130.3)">8</text>
<text x="44.7" y="130.3" transform="rotate(-90 44.7 130.3)">7</text>
<text x="47.2" y="130.3" transform="rotate(-90 47.2 130.3)">6</text>
<text x="49.8" y="130.3" transform="rotate(-90 49.8 130.3)">5</text>
<text x="82.9" y="129.5">10</text>
<text x="103.7" y="129.5">9</text>
<text x="246.5" y="127">1</text>
<text x="246.5" y="129.5">2</text>
<text x="10.4" y="135.9">C</text>
<text x="82.9" y="132.1">11</text>
<text x="82.9" y="134.6">12</text>
<text x="82.9" y="137.2">13</text>
<text x="246.5" y="132.1">3</text>
<text x="246.5" y="134.6">4</text>
<text x="246.5" y="137.2">5</text>
<text x="285.4" y="135.9">C</text>
<text x="42.2" y="140.4" transform="rotate(-90 42.2 140.4)">1</text>
<text x="44.7" y="140.4" transform="rotate(-90 44.7 140.4)">2</text>
<text x="47.2" y="140.4" transform="rotate(-90 47.2 140.4)">3</text>
<text x="49.8" y="140.4" transform="rotate(-90 49.8 140.4)">4</text>
<text x="82.9" y="142.2">15</text>
<text x="89.5" y="140.6">4-to-1 mux</text>
<text x="246.5" y="139.7">6</text>
<text x="246.5" y="142.2">7</text>
<text x="82.9" y="147.3">14</text>
<text x="83.3" y="149.9">2</text>
<text x="246" y="149.9">10</text>
<text x="246.5" y="144.8">8</text>
<text x="246.5" y="147.3">9</text>
<text x="83.3" y="154.9">6</text>
<text x="103.7" y="154.9">7</text>
<text x="83.3" y="160">4</text>
<text x="83.3" y="157.5">5</text>
<text x="42.2" y="166.5" transform="rotate(-90 42.2 166.5)">2</text>
<text x="44.7" y="166.5" transform="rotate(-90 44.7 166.5)">3</text>
<text x="47.2" y="166.5" transform="rotate(-90 47.2 166.5)">4</text>
<text x="49.8" y="166.5" transform="rotate(-90 49.8 166.5)">5</text>
<text x="83.3" y="167.6">1</text>
<text x="83.3" y="162.6">3</text>
<text x="89.5" y="166">4-to-1 mux</text>
<text x="82.9" y="172.7">10</text>
<text x="103.7" y="172.7">9</text>
<text x="42.2" y="174.7" transform="rotate(-90 42.2 174.7)">1</text>
<text x="82.9" y="175.3">11</text>
<text x="82.9" y="177.8">12</text>
<text x="10.4" y="185.9">D</text>
<text x="82.9" y="180.3">13</text>
<text x="82.9" y="185.4">15</text>
<text x="89.5" y="183.8">4-to-1 mux</text>
<text x="285.4" y="185.9">D</text>
<text x="82.9" y="190.5">14</text>
<text x="83.3" y="193">2</text>
<text x="35" y="199.9">1</text>
<text x="85" y="199.9">2</text>
<text x="135" y="199.9">3</text>
<text x="185" y="199.9">4</text>
<text x="235" y="199.9">5</text>
<text x="285" y="199.9">6</text>
</g>
<g font-size="1.8">
<text x="32" y="15.2">VSS</text>
<text x="71.1" y="27.9">RC_1LEFT</text>
<text x="71.1" y="25.4">RC_COIN1</text>
<text x="112" y="25.4">DB7</text>
<text x="71.1" y="33">SW2-7</text>
<text x="71.1" y="30.5">SW1-7</text>
<text x="226.1" y="40.6">CN_2BTN2</text>
<text x="249.9" y="40.6">CN_2BTN1</text>
<text x="71.1" y="45.7">RC_1RIGHT</text>
<text x="71.1" y="43.2">RC_COIN2</text>
<text x="112" y="43.2">DB6</text>
<text x="226.1" y="43.2">CN_2LEFT</text>
<text x="226.1" y="45.7">CN_1START a5</text>
<text x="246" y="43.2">b4 CN_2RIGHT</text>
<text x="246" y="45.7">b5 CN_2START</text>
<text x="71.1" y="50.8">SW2-6</text>
<text x="71.1" y="48.3">SW1-6</text>
<text x="226.1" y="53.3">CN_1RIGHT a8</text>
<text x="226.1" y="48.3">CN_1BTN1</text>
<text x="226.1" y="50.8">CN_1BTN2</text>
<text x="250.1" y="53.3">CN_1LEFT</text>
<text x="251.3" y="50.8">SERVICE</text>
<text x="252.1" y="48.3">CN_2UP</text>
<text x="76.2" y="55.9">IO_EN</text>
<text x="226.1" y="58.4">CN_COIN1</text>
<text x="226.1" y="55.9">CN_1UP</text>
<text x="246" y="55.9">b9 CN_2DOWN</text>
<text x="250.1" y="58.4">CN_COIN2</text>
<text x="34.3" y="63.5">VCC</text>
<text x="73.7" y="61">MAINAB7</text>
<text x="73.7" y="63.5">MAINAB8</text>
<text x="226.1" y="61">CN_1DOWN a11</text>
<text x="34.6" y="68.6">VSS</text>
<text x="69.8" y="71.1">RC_1UP</text>
<text x="69.8" y="68.6">RC_SERVICE</text>
<text x="112" y="68.6">DB5</text>
<text x="157.5" y="71.1">CN_1BTN1</text>
<text x="187.7" y="71.1">RC_1BTN1</text>
<text x="69.8" y="73.7">SW1-5</text>
<text x="69.8" y="76.2">SW2-5</text>
<text x="157.5" y="77.5">CN_1LEFT</text>
<text x="187.9" y="77.5">RC_1LEFT</text>
<text x="76.2" y="81.3">IO_EN</text>
<text x="157.5" y="81.3">CN_1RIGHT</text>
<text x="186.8" y="81.3">RC_1RIGHT</text>
<text x="69.8" y="88.9">RC_1BTN2</text>
<text x="69.8" y="86.4">RC_1START</text>
<text x="112" y="86.4">DB4</text>
<text x="157.5" y="85.1">CN_COIN1</text>
<text x="157.5" y="88.9">CN_COIN2</text>
<text x="187.9" y="88.9">RC_COIN2</text>
<text x="187.9" y="85.1">RC_COIN1</text>
<text x="69.8" y="91.4">SW1-4</text>
<text x="69.8" y="94">SW2-4</text>
<text x="157.5" y="95.2">CN_1UP</text>
<text x="189.9" y="95.2">RC_1UP</text>
<text x="76.2" y="99.1">IO_EN</text>
<text x="157.5" y="99.1">CN_1BTN2</text>
<text x="187.7" y="99.1">RC_1BTN2</text>
<text x="34.3" y="107.9">VCC</text>
<text x="73.7" y="106.7">MAINAB8</text>
<text x="73.7" y="104.1">MAINAB7</text>
<text x="157.5" y="106.7">CN_1START</text>
<text x="157.5" y="102.9">SERVICE</text>
<text x="183.7" y="102.9">5 RC_SERVICE</text>
<text x="186.4" y="106.7">RC_1START</text>
<text x="69.8" y="111.8">RC_2START</text>
<text x="112" y="111.8">DB3</text>
<text x="157.5" y="113">CN_1DOWN</text>
<text x="186.7" y="113">RC_1DOWN</text>
<text x="69.8" y="116.8">SW1-3</text>
<text x="69.8" y="119.4">SW2-3</text>
<text x="69.8" y="114.3">RC_1DOWN</text>
<text x="157.5" y="116.8">CN_2UP</text>
<text x="189.9" y="116.8">RC_2UP</text>
<text x="244.7" y="114.3">CN1_2</text>
<text x="244.7" y="116.8">CN1_3</text>
<text x="76.2" y="124.5">IO_EN</text>
<text x="157.5" y="124.5">CN_2DOWN</text>
<text x="157.5" y="120.6">CN_2START</text>
<text x="186.4" y="120.6">RC_2START</text>
<text x="186.7" y="124.5">RC_2DOWN</text>
<text x="37.1" y="127">VSS</text>
<text x="69.8" y="129.5">SW3-2</text>
<text x="112" y="129.5">DB2</text>
<text x="234.9" y="127">CN2_1</text>
<text x="234.9" y="129.5">CN2_2</text>
<text x="69.8" y="134.6">SW1-2</text>
<text x="69.8" y="137.2">SW2-2</text>
<text x="69.8" y="132.1">RC_2UP</text>
<text x="234.9" y="132.1">CN2_3</text>
<text x="234.9" y="134.6">CN2_4</text>
<text x="76.2" y="142.2">IO_EN</text>
<text x="73.7" y="149.9">MAINAB8</text>
<text x="73.7" y="147.3">MAINAB7</text>
<text x="234.9" y="144.8">CN2_8</text>
<text x="234.9" y="149.9">CN2_10</text>
<text x="234.9" y="147.3">CN2_9</text>
<text x="69.8" y="154.9">SW3-1</text>
<text x="112" y="154.9">DB1</text>
<text x="69.8" y="160">SW1-1</text>
<text x="69.8" y="157.5">RC_1BTN1</text>
<text x="69.8" y="162.6">SW2-1</text>
<text x="76.2" y="167.6">IO_EN</text>
<text x="69.8" y="172.7">SW3-0</text>
<text x="112" y="172.7">DB0</text>
<text x="36.8" y="175.3">VCC</text>
<text x="69.8" y="177.8">SW1-0</text>
<text x="69.8" y="175.3">RC_2DOWN</text>
<text x="69.8" y="180.3">SW2-0</text>
<text x="76.2" y="185.4">IO_EN</text>
<text x="73.7" y="190.5">MAINAB7</text>
<text x="73.7" y="193">MAINAB8</text>
</g>
<g font-size="1.8" fill="#008400">
<text x="40.4" y="14.8">SW_DIP_x08</text>
<text x="42.9" y="70.7">SW_DIP_x08</text>
</g>
<g font-size="1.8" fill="#008484">
<text x="31.1" y="21.1">SW2</text>
<text x="87.4" y="28.8">I1a</text>
<text x="87.4" y="26.3">I0a</text>
<text x="92.8" y="26.3">G3</text>
<text x="98.5" y="26.3">Za</text>
<text x="87.4" y="33.9">I3a</text>
<text x="87.4" y="31.4">I2a</text>
<text x="252.3" y="32.1">+12V</text>
<text x="87.4" y="39">OEa</text>
<text x="87.4" y="44.1">I0b</text>
<text x="87.4" y="46.6">I1b</text>
<text x="98.4" y="44.1">Zb</text>
<text x="87.4" y="49.1">I2b</text>
<text x="87.4" y="51.7">I3b</text>
<text x="87.4" y="56.8">OEb</text>
<text x="172.8" y="58.1">CRA1</text>
<text x="173.8" y="55.5">005273X4</text>
<text x="42.2" y="64.3">R_Network08_US</text>
<text x="87.4" y="61.8">A0</text>
<text x="87.4" y="64.4">A1</text>
<text x="92.9" y="65.7">74LS253</text>
<text x="173.7" y="60.6">AO</text>
<text x="173.7" y="64.4">A1</text>
<text x="179.3" y="60.6">YO</text>
<text x="179.7" y="64.4">Y1</text>
<text x="42.7" y="66.8">RA2</text>
<text x="87.4" y="69.5">I0a</text>
<text x="92.9" y="70.8">E3</text>
<text x="98.5" y="69.5">Za</text>
<text x="173.7" y="68.2">A2</text>
<text x="179.7" y="68.2">Y2</text>
<text x="213.5" y="69.5">PWR_FLAG</text>
<text x="31.1" y="77">SW1</text>
<text x="87.4" y="77.1">I3a</text>
<text x="87.4" y="74.5">I2a</text>
<text x="87.4" y="72">I1a</text>
<text x="172.8" y="75.9">CRA2</text>
<text x="173.7" y="72">A3</text>
<text x="179.7" y="72">Y3</text>
<text x="263" y="77.1">PWR_FLAG</text>
<text x="87.4" y="82.2">OEa</text>
<text x="173.7" y="78.4">AO</text>
<text x="173.7" y="82.2">A1</text>
<text x="179.3" y="78.4">YO</text>
<text x="179.7" y="82.2">Y1</text>
<text x="227.7" y="78.9">VSS</text>
<text x="251.9" y="78.9">VSS</text>
<text x="257.2" y="79.7">VCC</text>
<text x="87.4" y="87.2">I0b</text>
<text x="87.4" y="89.8">I1b</text>
<text x="98.4" y="87.2">Zb</text>
<text x="173.7" y="86">A2</text>
<text x="173.7" y="89.8">A3</text>
<text x="179.7" y="86">Y2</text>
<text x="179.7" y="89.8">Y3</text>
<text x="87.4" y="92.3">I2b</text>
<text x="87.4" y="94.9">I3b</text>
<text x="156.8" y="92.4">KONAMI_005273</text>
<text x="172.8" y="93.6">CRA3</text>
<text x="87.4" y="99.9">OEb</text>
<text x="173.7" y="96.1">AO</text>
<text x="173.7" y="99.9">A1</text>
<text x="179.3" y="96.1">YO</text>
<text x="179.7" y="99.9">Y1</text>
<text x="87.4" y="105">A0</text>
<text x="87.4" y="107.6">A1</text>
<text x="173.7" y="103.8">A2</text>
<text x="173.7" y="107.6">A3</text>
<text x="179.7" y="103.8">Y2</text>
<text x="179.7" y="107.6">Y3</text>
<text x="40.9" y="108.8">R_Network08_US</text>
<text x="42.7" y="111.3">RA1</text>
<text x="87.4" y="112.6">I0a</text>
<text x="91.7" y="108.9">74LS253</text>
<text x="92.9" y="114">H3</text>
<text x="98.5" y="112.6">Za</text>
<text x="156.8" y="110.2">KONAMI_005273</text>
<text x="172.8" y="111.4">CRA4</text>
<text x="173.7" y="113.9">AO</text>
<text x="179.3" y="113.9">YO</text>
<text x="232.5" y="108.9">CON1</text>
<text x="87.4" y="117.7">I2a</text>
<text x="87.4" y="115.2">I1a</text>
<text x="173.7" y="117.7">A1</text>
<text x="179.7" y="117.7">Y1</text>
<text x="87.4" y="125.3">OEa</text>
<text x="87.4" y="120.3">I3a</text>
<text x="173.7" y="121.5">A2</text>
<text x="173.7" y="125.3">A3</text>
<text x="179.7" y="121.5">Y2</text>
<text x="179.7" y="125.3">Y3</text>
<text x="247.8" y="125.4">CON2</text>
<text x="87.4" y="130.4">I0b</text>
<text x="98.4" y="130.4">Zb</text>
<text x="156.8" y="127.9">KONAMI_005273</text>
<text x="26.4" y="136.7">SW_DIP_x04</text>
<text x="29.8" y="134.2">SW3</text>
<text x="87.4" y="133">I1b</text>
<text x="87.4" y="135.5">I2b</text>
<text x="87.4" y="138">I3b</text>
<text x="87.4" y="143.1">OEb</text>
<text x="87.4" y="148.2">A0</text>
<text x="87.4" y="155.8">I0a</text>
<text x="87.4" y="150.7">A1</text>
<text x="92.9" y="152.1">74LS253</text>
<text x="98.5" y="155.8">Za</text>
<text x="87.4" y="160.9">I2a</text>
<text x="87.4" y="158.4">I1a</text>
<text x="92.9" y="157.1">H2</text>
<text x="87.4" y="163.4">I3a</text>
<text x="23.2" y="169.7">R_Network04_US</text>
<text x="33.8" y="172.3">RA3</text>
<text x="87.4" y="168.5">OEa</text>
<text x="87.4" y="173.6">I0b</text>
<text x="98.4" y="173.6">Zb</text>
<text x="87.4" y="176.1">I1b</text>
<text x="87.4" y="178.7">I2b</text>
<text x="87.4" y="181.2">I3b</text>
<text x="87.4" y="191.4">A0</text>
<text x="87.4" y="186.3">OEb</text>
<text x="87.4" y="193.9">A1</text>
<text x="92.9" y="195.2">74LS253</text>
</g>
<g font-size="1.8" fill="#848400">
<text x="127.3" y="28.8">DB[0..7]</text>
<text x="69.4" y="39">IO_EN</text>
<text x="217.3" y="39">SPEAKP</text>
<text x="260.6" y="39">SPEAKN</text>
<text x="253" y="64.4">CN_CNT2</text>
<text x="253" y="61.8">CN_CNT1</text>
<text x="223.3" y="66.9">GREEN</text>
<text x="225.9" y="69.5">RED</text>
<text x="255.5" y="66.9">BLUE</text>
<text x="244.1" y="112.6">256V</text>
<text x="244.1" y="120.3">CN1_4</text>
<text x="232.6" y="143.1">CPUSEL</text>
<text x="234.3" y="138">CN2_5</text>
<text x="231.2" y="150.7">H1</text>
<text x="49.5" y="188.8">MAINAB[7..8]</text>
</g>
<g font-size="1.8" fill="#0000c2">
<text x="233.7" y="31">KONAMIs custom</text>
<text x="233.7" y="33">edge connector</text>
<text x="224.5" y="59.9" transform="rotate(-90 224.5 59.9)">solder side</text>
<text x="263.9" y="58.7" transform="rotate(-90 263.9 58.7)">parts side</text>
<text x="255.5" y="69.5">SYNC V sync 508us</text>
<text x="261.6" y="67.8">H sync 5.2us</text>
<text x="232.4" y="106.7">Test connectors</text>
<text x="172.7" y="130.8">RC filters</text>
</g>
</svg>
